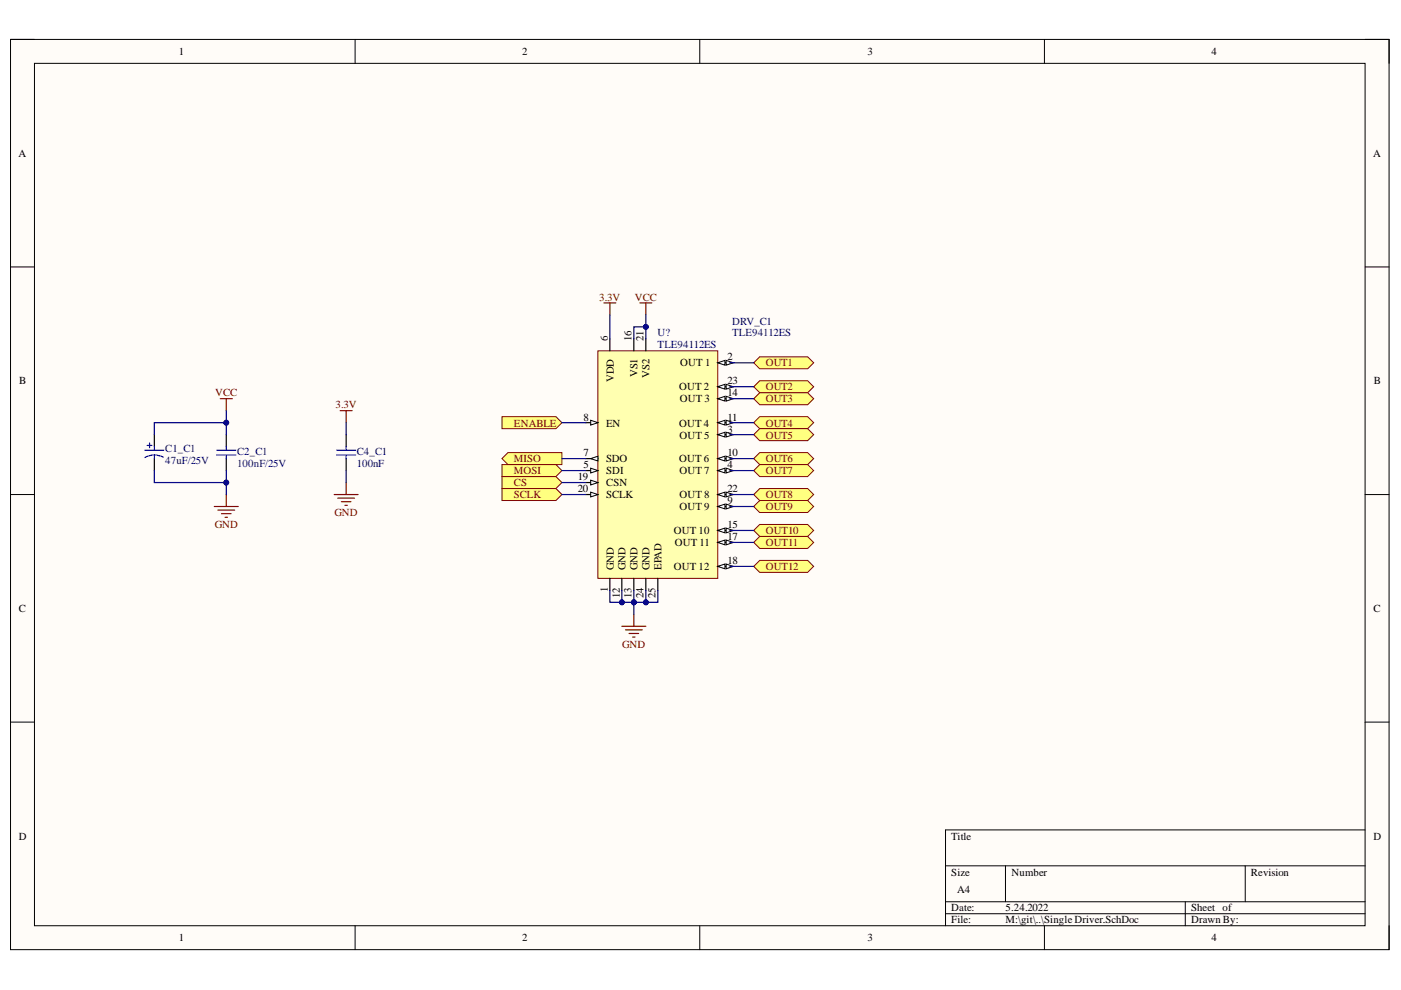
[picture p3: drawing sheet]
<svg xmlns="http://www.w3.org/2000/svg" width="297mm" height="210mm" viewBox="0 0 297 210" stroke-linecap="round" stroke-linejoin="round" font-family="sans-serif">
<path d="M2.2 8.4h292.3v192.9h-292.3z" fill-rule="evenodd" fill="#fffcf8"/>
<path d="M2.2 8.4h292.3v192.9h-292.3z" fill="none" stroke="#000" stroke-width=".21"/>
<path d="M7.3 13.4h282.1v182.9h-282.1z" fill-rule="evenodd" fill="#fffcf8"/>
<g fill="none" stroke="#000" stroke-width=".21">
<path d="M2.2 8.4h5.1M7.3 13.4h282.1v182.9h-282.1zM75.3 8.4v5M148.4 8.4v5M221.4 8.4v5M289.4 8.4h5.1v5M2.2 56.6h5.1M289.4 56.6h5.1M2.2 104.9h5.1M289.4 104.9h5.1M2.2 153.1h5.1M289.4 153.1h5.1"/>
<path d="M289.4 176h-88.9v20.3M75.3 196.3v5M148.4 196.3v5M200.5 183.6h88.9M200.5 191.2h88.9M200.5 193.7h88.9M213.2 183.6v7.6M221.4 196.3v5M251.3 191.2v5.1M264 183.6v7.6M294.5 196.3v5"/>
</g>
<path d="M126.8 74.4h25.4v48.2h-25.4z" fill-rule="evenodd" fill="#ffffb0"/>
<path d="M126.8 74.4h25.4v48.2h-25.4z" fill="none" stroke="#800000" stroke-width=".21"/>
<path d="M152.2 76.9h2.5M129.3 122.6v2.6" fill="none" stroke="#000" stroke-width=".25"/>
<path d="M152.2 76.9l1.5-.5v1z" fill="#f8fcff"/>
<path d="M152.2 76.9l1.5-.5v1z" fill="none" stroke="#000" stroke-width=".21"/>
<path d="M154 76.4l1.5 .5-1.5 .5z" fill="#f8fcff"/>
<path d="M154 76.4l1.5 .5-1.5 .5z" fill="none" stroke="#000" stroke-width=".21"/>
<path d="M152.2 92.2h2.5" fill="none" stroke="#000" stroke-width=".25"/>
<path d="M152.2 92.2l1.5-.6v1.1z" fill="#f8fcff"/>
<path d="M152.2 92.2l1.5-.6v1.1z" fill="none" stroke="#000" stroke-width=".21"/>
<path d="M154 91.6l1.5 .6-1.5 .5z" fill="#f8fcff"/>
<path d="M154 91.6l1.5 .6-1.5 .5z" fill="none" stroke="#000" stroke-width=".21"/>
<path d="M152.2 99.8h2.5" fill="none" stroke="#000" stroke-width=".25"/>
<path d="M152.2 99.8l1.5-.5v1z" fill="#f8fcff"/>
<path d="M152.2 99.8l1.5-.5v1z" fill="none" stroke="#000" stroke-width=".21"/>
<path d="M154 99.3l1.5 .5-1.5 .5z" fill="#f8fcff"/>
<path d="M154 99.3l1.5 .5-1.5 .5z" fill="none" stroke="#000" stroke-width=".21"/>
<path d="M124.2 99.8h2.6" fill="none" stroke="#000" stroke-width=".25"/>
<path d="M125.2 99.3l1.6 .5-1.6 .5z" fill="#f8fcff"/>
<path d="M125.2 99.3l1.6 .5-1.6 .5z" fill="none" stroke="#000" stroke-width=".21"/>
<path d="M129.3 71.8v2.6M124.2 97.2h2.6" fill="none" stroke="#000" stroke-width=".25"/>
<path d="M125.2 97.2l1.6-.5v1z" fill="#f8fcff"/>
<path d="M125.2 97.2l1.6-.5v1z" fill="none" stroke="#000" stroke-width=".21"/>
<path d="M124.2 89.6h2.6" fill="none" stroke="#000" stroke-width=".25"/>
<path d="M125.2 89.1l1.6 .5-1.6 .5z" fill="#f8fcff"/>
<path d="M125.2 89.1l1.6 .5-1.6 .5z" fill="none" stroke="#000" stroke-width=".21"/>
<path d="M152.2 107.4h2.5" fill="none" stroke="#000" stroke-width=".25"/>
<path d="M152.2 107.4l1.5-.5v1z" fill="#f8fcff"/>
<path d="M152.2 107.4l1.5-.5v1z" fill="none" stroke="#000" stroke-width=".21"/>
<path d="M154 106.9l1.5 .5-1.5 .5z" fill="#f8fcff"/>
<path d="M154 106.9l1.5 .5-1.5 .5z" fill="none" stroke="#000" stroke-width=".21"/>
<path d="M152.2 97.2h2.5" fill="none" stroke="#000" stroke-width=".25"/>
<path d="M152.2 97.2l1.5-.5v1z" fill="#f8fcff"/>
<path d="M152.2 97.2l1.5-.5v1z" fill="none" stroke="#000" stroke-width=".21"/>
<path d="M154 96.7l1.5 .5-1.5 .5z" fill="#f8fcff"/>
<path d="M154 96.7l1.5 .5-1.5 .5z" fill="none" stroke="#000" stroke-width=".21"/>
<path d="M152.2 89.6h2.5" fill="none" stroke="#000" stroke-width=".25"/>
<path d="M152.2 89.6l1.5-.5v1z" fill="#f8fcff"/>
<path d="M152.2 89.6l1.5-.5v1z" fill="none" stroke="#000" stroke-width=".21"/>
<path d="M154 89.1l1.5 .5-1.5 .5z" fill="#f8fcff"/>
<path d="M154 89.1l1.5 .5-1.5 .5z" fill="none" stroke="#000" stroke-width=".21"/>
<path d="M152.2 84.5h2.5M131.8 122.6v2.6M134.4 122.6v2.6" fill="none" stroke="#000" stroke-width=".25"/>
<path d="M152.2 84.5l1.5-.5v1z" fill="#f8fcff"/>
<path d="M152.2 84.5l1.5-.5v1z" fill="none" stroke="#000" stroke-width=".21"/>
<path d="M154 84l1.5 .5-1.5 .5z" fill="#f8fcff"/>
<path d="M154 84l1.5 .5-1.5 .5z" fill="none" stroke="#000" stroke-width=".21"/>
<path d="M152.2 112.5h2.5" fill="none" stroke="#000" stroke-width=".25"/>
<path d="M152.2 112.5l1.5-.5v1z" fill="#f8fcff"/>
<path d="M152.2 112.5l1.5-.5v1z" fill="none" stroke="#000" stroke-width=".21"/>
<path d="M154 112l1.5 .5-1.5 .5z" fill="#f8fcff"/>
<path d="M154 112l1.5 .5-1.5 .5z" fill="none" stroke="#000" stroke-width=".21"/>
<path d="M134.4 71.8v2.6M152.2 115h2.5" fill="none" stroke="#000" stroke-width=".25"/>
<path d="M152.2 115l1.5-.5v1z" fill="#f8fcff"/>
<path d="M152.2 115l1.5-.5v1z" fill="none" stroke="#000" stroke-width=".21"/>
<path d="M154 114.5l1.5 .5-1.5 .5z" fill="#f8fcff"/>
<path d="M154 114.5l1.5 .5-1.5 .5z" fill="none" stroke="#000" stroke-width=".21"/>
<path d="M152.2 120.1h2.5" fill="none" stroke="#000" stroke-width=".25"/>
<path d="M152.2 120.1l1.5-.5v1z" fill="#f8fcff"/>
<path d="M152.2 120.1l1.5-.5v1z" fill="none" stroke="#000" stroke-width=".21"/>
<path d="M154 119.6l1.5 .5-1.5 .5z" fill="#f8fcff"/>
<path d="M154 119.6l1.5 .5-1.5 .5z" fill="none" stroke="#000" stroke-width=".21"/>
<path d="M124.2 102.3h2.6" fill="none" stroke="#000" stroke-width=".25"/>
<path d="M125.2 101.8l1.6 .5-1.6 .5z" fill="#f8fcff"/>
<path d="M125.2 101.8l1.6 .5-1.6 .5z" fill="none" stroke="#000" stroke-width=".21"/>
<path d="M124.2 104.9h2.6" fill="none" stroke="#000" stroke-width=".25"/>
<path d="M125.2 104.3l1.6 .6-1.6 .5z" fill="#f8fcff"/>
<path d="M125.2 104.3l1.6 .6-1.6 .5z" fill="none" stroke="#000" stroke-width=".21"/>
<path d="M136.9 71.8v2.6M152.2 104.9h2.5" fill="none" stroke="#000" stroke-width=".25"/>
<path d="M152.2 104.9l1.5-.6v1.1z" fill="#f8fcff"/>
<path d="M152.2 104.9l1.5-.6v1.1z" fill="none" stroke="#000" stroke-width=".21"/>
<path d="M154 104.3l1.5 .6-1.5 .5z" fill="#f8fcff"/>
<path d="M154 104.3l1.5 .6-1.5 .5z" fill="none" stroke="#000" stroke-width=".21"/>
<path d="M152.2 82h2.5" fill="none" stroke="#000" stroke-width=".25"/>
<path d="M152.2 82l1.5-.5v1z" fill="#f8fcff"/>
<path d="M152.2 82l1.5-.5v1z" fill="none" stroke="#000" stroke-width=".21"/>
<path d="M154 81.5l1.5 .5-1.5 .5z" fill="#f8fcff"/>
<path d="M154 81.5l1.5 .5-1.5 .5z" fill="none" stroke="#000" stroke-width=".21"/>
<path d="M32.7 92.2v2.5M32.7 97.2v2.6M48 92.2v2.5M48 97.2v2.6M73.4 92.2v2.5M73.4 97.2v2.6M136.9 122.6v2.6M139.5 122.6v2.6" fill="none" stroke="#000" stroke-width=".25"/>
<g fill="none" stroke="#800000" stroke-width=".25">
<path d="M128 64.2h2.6M129.3 64.2v2.6M135.7 64.2h2.5M136.9 64.2v2.6M46.7 84.5h2.5M48 84.5v2.6M72.1 87.1h2.6M73.4 87.1v2.5M45.4 107.4h5.1M46.2 108.2h3.5M47 108.9h2M47.7 109.7h.5"/>
<path d="M48 104.9v2.5M70.8 104.9h5.1M71.6 105.6h3.6M72.4 106.4h2M73.1 107.1h.5M73.4 102.3v2.6M131.8 132.8h5.1M132.6 133.5h3.6M133.4 134.3h2M134.1 135.1h.5M134.4 130.2v2.6"/>
</g>
<g fill="none" stroke="#00f" stroke-width=".25">
<path d="M30.7 95.5h4.1M31.2 94.4h1M31.7 93.9v1M32.7 96.5h.8l1.1 .5M32.7 96.5l-.8 .1-1.2 .4M32.7 94.7v.8M32.7 96.5v.7M45.9 96.5h4.1M45.9 95.5h4.1M48 94.7v.8M48 96.5v.7M71.4 96.5h4"/>
<path d="M71.4 95.5h4M73.4 94.7v.8M73.4 96.5v.7"/>
</g>
<path d="M106.4 88.3h11.5l1.2 1.3-1.2 1.3h-11.5z" fill-rule="evenodd" fill="#ffff80"/>
<path d="M106.4 88.3h11.5l1.2 1.3-1.2 1.3h-11.5z" fill="none" stroke="#800000" stroke-width=".21"/>
<path d="M107.7 96h11.4v2.5h-11.4l-1.3-1.3z" fill-rule="evenodd" fill="#ffff80"/>
<path d="M107.7 96h11.4v2.5h-11.4l-1.3-1.3z" fill="none" stroke="#800000" stroke-width=".21"/>
<path d="M106.4 98.5h11.5l1.2 1.3-1.2 1.2h-11.5z" fill-rule="evenodd" fill="#ffff80"/>
<path d="M106.4 98.5h11.5l1.2 1.3-1.2 1.2h-11.5z" fill="none" stroke="#800000" stroke-width=".21"/>
<path d="M106.4 101h11.5l1.2 1.3-1.2 1.3h-11.5z" fill-rule="evenodd" fill="#ffff80"/>
<path d="M106.4 101h11.5l1.2 1.3-1.2 1.3h-11.5z" fill="none" stroke="#800000" stroke-width=".21"/>
<path d="M106.4 103.6h11.5l1.2 1.3-1.2 1.2h-11.5z" fill-rule="evenodd" fill="#ffff80"/>
<path d="M106.4 103.6h11.5l1.2 1.3-1.2 1.2h-11.5z" fill="none" stroke="#800000" stroke-width=".21"/>
<path d="M159.8 76.9l1.3-1.3h10.1l1.3 1.3-1.3 1.3h-10.1z" fill-rule="evenodd" fill="#ffff80"/>
<path d="M159.8 76.9l1.3-1.3h10.1l1.3 1.3-1.3 1.3h-10.1z" fill="none" stroke="#800000" stroke-width=".21"/>
<path d="M161.1 80.7h10.1l1.3 1.3-1.3 1.3h-10.1l-1.3-1.3z" fill-rule="evenodd" fill="#ffff80"/>
<path d="M161.1 80.7h10.1l1.3 1.3-1.3 1.3h-10.1l-1.3-1.3z" fill="none" stroke="#800000" stroke-width=".21"/>
<path d="M159.8 84.5l1.3-1.2h10.1l1.3 1.2-1.3 1.3h-10.1z" fill-rule="evenodd" fill="#ffff80"/>
<path d="M159.8 84.5l1.3-1.2h10.1l1.3 1.2-1.3 1.3h-10.1z" fill="none" stroke="#800000" stroke-width=".21"/>
<path d="M161.1 88.3h10.1l1.3 1.3-1.3 1.3h-10.1l-1.3-1.3z" fill-rule="evenodd" fill="#ffff80"/>
<path d="M161.1 88.3h10.1l1.3 1.3-1.3 1.3h-10.1l-1.3-1.3z" fill="none" stroke="#800000" stroke-width=".21"/>
<path d="M159.8 92.2l1.3-1.3h10.1l1.3 1.3-1.3 1.2h-10.1z" fill-rule="evenodd" fill="#ffff80"/>
<path d="M159.8 92.2l1.3-1.3h10.1l1.3 1.3-1.3 1.2h-10.1z" fill="none" stroke="#800000" stroke-width=".21"/>
<path d="M161.1 96h10.1l1.3 1.2-1.3 1.3h-10.1l-1.3-1.3z" fill-rule="evenodd" fill="#ffff80"/>
<path d="M161.1 96h10.1l1.3 1.2-1.3 1.3h-10.1l-1.3-1.3z" fill="none" stroke="#800000" stroke-width=".21"/>
<path d="M159.8 99.8l1.3-1.3h10.1l1.3 1.3-1.3 1.2h-10.1z" fill-rule="evenodd" fill="#ffff80"/>
<path d="M159.8 99.8l1.3-1.3h10.1l1.3 1.3-1.3 1.2h-10.1z" fill="none" stroke="#800000" stroke-width=".21"/>
<path d="M161.1 103.6h10.1l1.3 1.3-1.3 1.2h-10.1l-1.3-1.2z" fill-rule="evenodd" fill="#ffff80"/>
<path d="M161.1 103.6h10.1l1.3 1.3-1.3 1.2h-10.1l-1.3-1.2z" fill="none" stroke="#800000" stroke-width=".21"/>
<path d="M159.8 107.4l1.3-1.3h10.1l1.3 1.3-1.3 1.3h-10.1z" fill-rule="evenodd" fill="#ffff80"/>
<path d="M159.8 107.4l1.3-1.3h10.1l1.3 1.3-1.3 1.3h-10.1z" fill="none" stroke="#800000" stroke-width=".21"/>
<path d="M161.1 111.2h10.1l1.3 1.3-1.3 1.2h-10.1l-1.3-1.2z" fill-rule="evenodd" fill="#ffff80"/>
<path d="M161.1 111.2h10.1l1.3 1.3-1.3 1.2h-10.1l-1.3-1.2z" fill="none" stroke="#800000" stroke-width=".21"/>
<path d="M159.8 115l1.3-1.3h10.1l1.3 1.3-1.3 1.3h-10.1z" fill-rule="evenodd" fill="#ffff80"/>
<path d="M159.8 115l1.3-1.3h10.1l1.3 1.3-1.3 1.3h-10.1z" fill="none" stroke="#800000" stroke-width=".21"/>
<path d="M161.1 118.8h10.1l1.3 1.3-1.3 1.3h-10.1l-1.3-1.3z" fill-rule="evenodd" fill="#ffff80"/>
<path d="M161.1 118.8h10.1l1.3 1.3-1.3 1.3h-10.1l-1.3-1.3z" fill="none" stroke="#800000" stroke-width=".21"/>
<path d="M129.3 125.2v2.5h2.5v-2.5" fill="none" stroke="#000080" stroke-width=".25"/>
<circle cx="131.8" cy="127.7" r=".51" fill="#000080"/>
<circle cx="131.8" cy="127.7" r=".51" fill="none" stroke="#000080" stroke-width=".21"/>
<path d="M134.4 71.8v-2.5h2.5v2.5" fill="none" stroke="#000080" stroke-width=".25"/>
<circle cx="136.9" cy="69.3" r=".51" fill="#000080"/>
<circle cx="136.9" cy="69.3" r=".51" fill="none" stroke="#000080" stroke-width=".21"/>
<path d="M129.3 66.8v5M136.9 66.8v2.5" fill="none" stroke="#000080" stroke-width=".25"/>
<circle cx="136.9" cy="69.3" r=".51" fill="#000080"/>
<circle cx="136.9" cy="69.3" r=".51" fill="none" stroke="#000080" stroke-width=".21"/>
<path d="M48 89.6h-15.3v2.6M73.4 89.6v2.6M73.4 99.8v2.5" fill="none" stroke="#000080" stroke-width=".25"/>
<circle cx="48" cy="89.6" r=".51" fill="#000080"/>
<circle cx="48" cy="89.6" r=".51" fill="none" stroke="#000080" stroke-width=".21"/>
<path d="M32.7 99.8v2.5h15.3" fill="none" stroke="#000080" stroke-width=".25"/>
<circle cx="48" cy="102.3" r=".51" fill="#000080"/>
<circle cx="48" cy="102.3" r=".51" fill="none" stroke="#000080" stroke-width=".21"/>
<g fill="none" stroke="#000080" stroke-width=".25">
<path d="M154.7 76.9h5.1M48 99.8v5.1M119.1 89.6h5.1M119.1 97.2h5.1M119.1 99.8h5.1M154.7 89.6h5.1M154.7 97.2h5.1M154.7 99.8h5.1M154.7 82h5.1M154.7 84.5h5.1M154.7 92.2h5.1M119.1 102.3h5.1"/>
<path d="M119.1 104.9h5.1M154.7 104.9h5.1M154.7 107.4h5.1M154.7 112.5h5.1M154.7 115h5.1M154.7 120.1h5.1"/>
</g>
<circle cx="48" cy="102.3" r=".51" fill="#000080"/>
<circle cx="48" cy="102.3" r=".51" fill="none" stroke="#000080" stroke-width=".21"/>
<path d="M48 87.1v5.1" fill="none" stroke="#000080" stroke-width=".25"/>
<circle cx="48" cy="89.6" r=".51" fill="#000080"/>
<circle cx="48" cy="89.6" r=".51" fill="none" stroke="#000080" stroke-width=".21"/>
<path d="M134.4 125.2v5" fill="none" stroke="#000080" stroke-width=".25"/>
<circle cx="134.4" cy="127.7" r=".51" fill="#000080"/>
<circle cx="134.4" cy="127.7" r=".51" fill="none" stroke="#000080" stroke-width=".21"/>
<path d="M131.8 127.7h2.6" fill="none" stroke="#000080" stroke-width=".25"/>
<circle cx="131.8" cy="127.7" r=".51" fill="#000080"/>
<circle cx="131.8" cy="127.7" r=".51" fill="none" stroke="#000080" stroke-width=".21"/>
<circle cx="134.4" cy="127.7" r=".51" fill="#000080"/>
<circle cx="134.4" cy="127.7" r=".51" fill="none" stroke="#000080" stroke-width=".21"/>
<path d="M136.9 125.2v2.5h-2.5" fill="none" stroke="#000080" stroke-width=".25"/>
<circle cx="134.4" cy="127.7" r=".51" fill="#000080"/>
<circle cx="134.4" cy="127.7" r=".51" fill="none" stroke="#000080" stroke-width=".21"/>
<circle cx="136.9" cy="127.7" r=".51" fill="#000080"/>
<circle cx="136.9" cy="127.7" r=".51" fill="none" stroke="#000080" stroke-width=".21"/>
<path d="M139.5 125.2v2.5h-2.6" fill="none" stroke="#000080" stroke-width=".25"/>
<circle cx="136.9" cy="127.7" r=".51" fill="#000080"/>
<circle cx="136.9" cy="127.7" r=".51" fill="none" stroke="#000080" stroke-width=".21"/>
<g font-size="2.3">
<text x="37.9" y="11.7">1</text>
<text x="110.7" y="11.7">2</text>
<text x="183.9" y="11.7">3</text>
<text x="256.8" y="11.7">4</text>
<text x="3.9" y="33.3">A</text>
<text x="291.1" y="33.3">A</text>
<text x="128.8" y="72.4" transform="rotate(-90 128.8 72.4)">6</text>
<text x="133.9" y="72.4" transform="rotate(-90 133.9 72.4)">16</text>
<text x="136.5" y="72.4" transform="rotate(-90 136.5 72.4)">21</text>
<text x="144.2" y="77.7">OUT 1</text>
<text x="154.2" y="76.4">2</text>
<text x="4.1" y="81.5">B</text>
<text x="130.1" y="81.1" transform="rotate(-90 130.1 81.1)">VDD</text>
<text x="135.2" y="80" transform="rotate(-90 135.2 80)">VS1</text>
<text x="137.7" y="80.1" transform="rotate(-90 137.7 80.1)">VS2</text>
<text x="144" y="82.8">OUT 2</text>
<text x="154.2" y="81.5">23</text>
<text x="291.3" y="81.5">B</text>
<text x="123.7" y="89.2">8</text>
<text x="144.2" y="85.3">OUT 3</text>
<text x="154.2" y="89.2">11</text>
<text x="154.2" y="84">14</text>
<text x="128.5" y="90.4">EN</text>
<text x="144" y="90.4">OUT 4</text>
<text x="144.1" y="93">OUT 5</text>
<text x="154.2" y="91.7">3</text>
<text x="122.5" y="101.9">19</text>
<text x="123.7" y="99.3">5</text>
<text x="123.7" y="96.8">7</text>
<text x="128.5" y="100.6">SDI</text>
<text x="128.5" y="98.1">SDO</text>
<text x="144" y="98.1">OUT 6</text>
<text x="144.1" y="100.6">OUT 7</text>
<text x="154.2" y="99.3">4</text>
<text x="154.2" y="96.8">10</text>
<text x="122.5" y="104.4">20</text>
<text x="128.5" y="103.1">CSN</text>
<text x="128.5" y="105.7">SCLK</text>
<text x="144.1" y="105.7">OUT 8</text>
<text x="154.2" y="106.9">9</text>
<text x="154.2" y="104.4">22</text>
<text x="142.9" y="113.3">OUT 10</text>
<text x="144.1" y="108.2">OUT 9</text>
<text x="154.2" y="112">15</text>
<text x="143.1" y="115.8">OUT 11</text>
<text x="154.2" y="114.5">17</text>
<text x="154.2" y="119.6">18</text>
<text x="128.8" y="125.5" transform="rotate(-90 128.8 125.5)">1</text>
<text x="130.1" y="120.9" transform="rotate(-90 130.1 120.9)">GND</text>
<text x="132.7" y="120.9" transform="rotate(-90 132.7 120.9)">GND</text>
<text x="135.2" y="120.9" transform="rotate(-90 135.2 120.9)">GND</text>
<text x="137.7" y="120.9" transform="rotate(-90 137.7 120.9)">GND</text>
<text x="140.3" y="120.9" transform="rotate(-90 140.3 120.9)">EPAD</text>
<text x="142.9" y="120.9">OUT 12</text>
<text x="4" y="129.8">C</text>
<text x="131.4" y="126.9" transform="rotate(-90 131.4 126.9)">12</text>
<text x="133.9" y="126.8" transform="rotate(-90 133.9 126.8)">13</text>
<text x="136.5" y="126.9" transform="rotate(-90 136.5 126.9)">24</text>
<text x="139" y="126.8" transform="rotate(-90 139 126.8)">25</text>
<text x="291.2" y="129.8">C</text>
<text x="4" y="178">D</text>
<text x="201.7" y="178">Title</text>
<text x="291.2" y="178">D</text>
<text x="201.7" y="185.6">Size</text>
<text x="214.5" y="185.6">Number</text>
<text x="265.2" y="185.6">Revision</text>
<text x="203" y="189.4">A4</text>
<text x="201.7" y="193.2">Date:</text>
<text x="201.7" y="195.8">File:</text>
<text x="213.2" y="193.2">5.24.2022</text>
<text x="213.2" y="195.8">M:\git\..\Single Driver.SchDoc</text>
<text x="252.5" y="193.2">Sheet of</text>
<text x="252.5" y="195.8">Drawn By:</text>
<text x="37.9" y="199.6">1</text>
<text x="110.7" y="199.6">2</text>
<text x="183.9" y="199.6">3</text>
<text x="256.8" y="199.6">4</text>
</g>
<g font-size="2.3" fill="#800000">
<text x="127.1" y="63.7">3.3V</text>
<text x="134.6" y="63.7">VCC</text>
<text x="162.3" y="77.7">OUT1</text>
<text x="162.3" y="82.8">OUT2</text>
<text x="45.6" y="84">VCC</text>
<text x="71.1" y="86.6">3.3V</text>
<text x="162.3" y="85.3">OUT3</text>
<text x="109" y="90.4">ENABLE</text>
<text x="162.3" y="90.4">OUT4</text>
<text x="162.3" y="93">OUT5</text>
<text x="109" y="98.1">MISO</text>
<text x="109" y="100.6">MOSI</text>
<text x="162.3" y="98.1">OUT6</text>
<text x="162.3" y="100.6">OUT7</text>
<text x="109" y="103.1">CS</text>
<text x="109" y="105.7">SCLK</text>
<text x="162.3" y="105.7">OUT8</text>
<text x="45.5" y="112">GND</text>
<text x="70.9" y="109.5">GND</text>
<text x="162.3" y="108.2">OUT9</text>
<text x="162.3" y="113.3">OUT10</text>
<text x="162.3" y="115.8">OUT11</text>
<text x="162.3" y="120.9">OUT12</text>
<text x="131.9" y="137.4">GND</text>
</g>
<g font-size="2.3" fill="#000080">
<text x="139.4" y="71.3">U?</text>
<text x="155.2" y="68.8">DRV_C1</text>
<text x="155.2" y="71.3">TLE94112ES</text>
<text x="139.4" y="73.9">TLE94112ES</text>
<text x="35" y="95.8">C1_C1</text>
<text x="35" y="98.3">47uF/25V</text>
<text x="50.3" y="96.5">C2_C1</text>
<text x="50.3" y="99.1">100nF/25V</text>
<text x="75.6" y="96.5">C4_C1</text>
<text x="75.6" y="99.1">100nF</text>
</g>
</svg>
